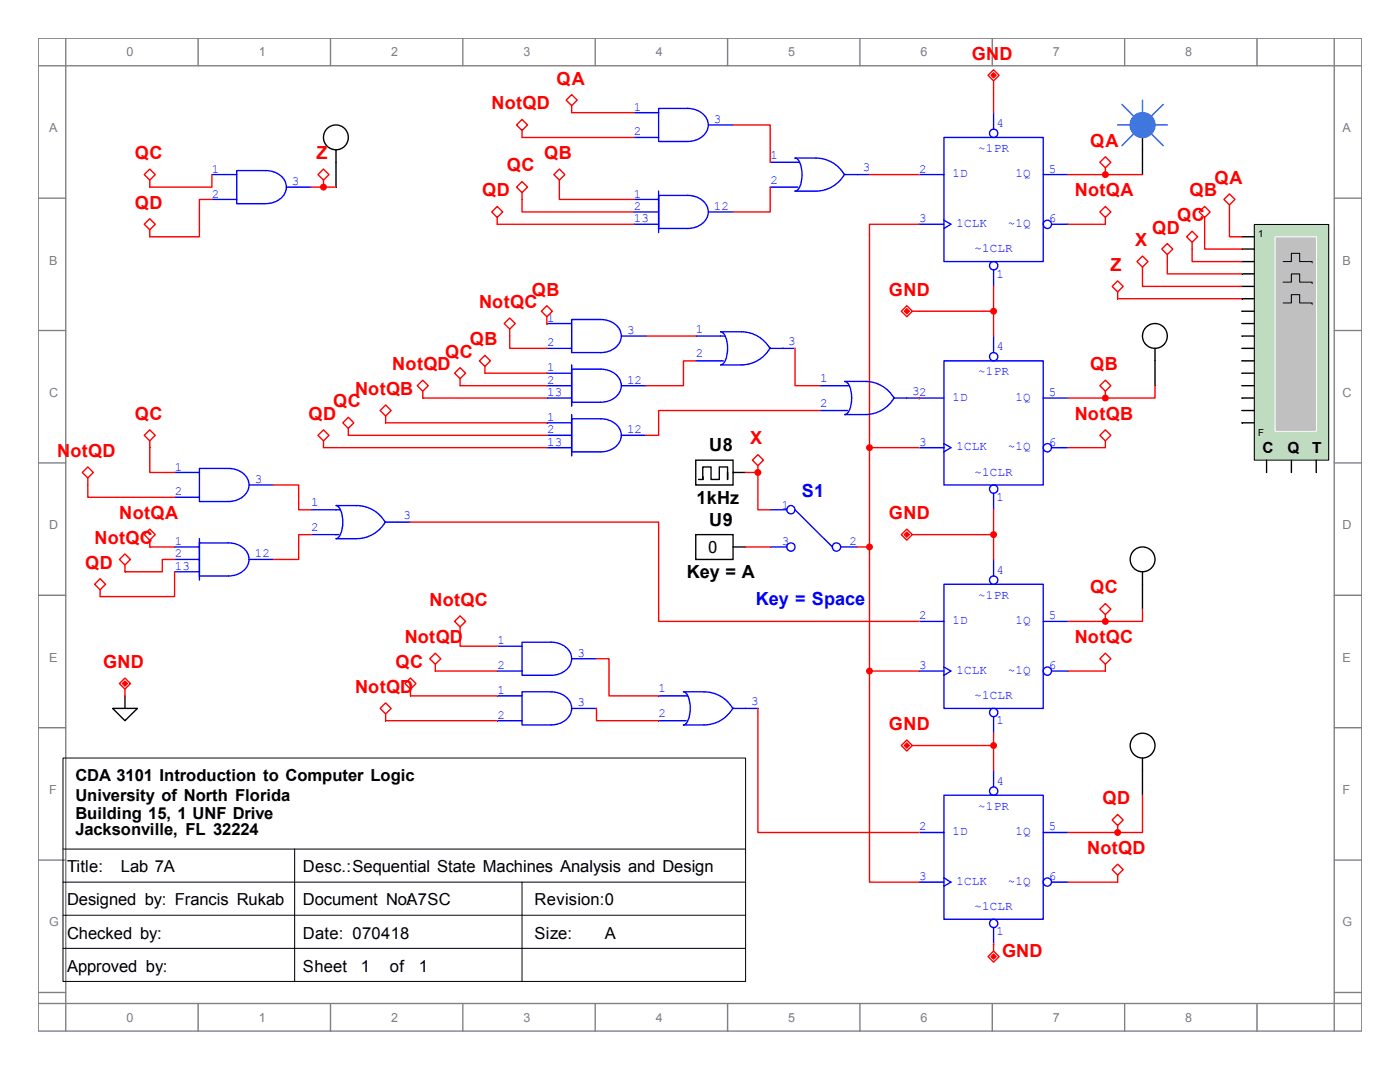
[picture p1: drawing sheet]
<svg xmlns="http://www.w3.org/2000/svg" width="279mm" height="216mm" viewBox="0 0 279 216" stroke-linecap="round" stroke-linejoin="round" font-family="sans-serif">
<g fill="none" stroke="#808080" stroke-width=".28">
<path d="M7.6 7.6h264.2v198.1h-264.2zM7.6 13.1h264.2M13.1 7.6v198.1M39.5 7.6v5.5M66 7.6v5.5M92.4 7.6v5.5M118.8 7.6v5.5M145.2 7.6v5.5M171.6 7.6v5.5M198 7.6v5.5M224.5 7.6v5.5M250.9 7.6v5.5"/>
<path d="M266.3 7.6v198.1M7.6 39.5h5.5M266.3 39.5h5.5M7.6 66h5.5M266.3 66h5.5M7.6 92.4h5.5M266.3 92.4h5.5M7.6 118.8h5.5M266.3 118.8h5.5M7.6 145.2h5.5M266.3 145.2h5.5M7.6 171.6h5.5"/>
<path d="M266.3 171.6h5.5M7.6 198h5.5M266.3 198h5.5M7.6 200.2h264.2M39.5 200.2v5.5M66 200.2v5.5M92.4 200.2v5.5M118.8 200.2v5.5M145.2 200.2v5.5M171.6 200.2v5.5M198 200.2v5.5M224.5 200.2v5.5"/>
<path d="M250.9 200.2v5.5"/>
</g>
<path d="M12.6 151.3h136.2v44.5h-136.2zM12.6 169.4h136.2M12.6 176h136.2M58.8 169.4v26.4M104.2 176v19.8M12.6 182.6h136.2M12.6 189.2h136.2" fill="none" stroke="#000" stroke-width=".2"/>
<path d="M131.4 21.6h5.8a3.8 3.8 0 0 1 4.2 3.3 3.8 3.8 0 0 1-4.2 3.3h-5.8z" fill="none" stroke="#00f" stroke-width=".28"/>
<path d="M126.5 22.5h4.9" fill="none" stroke="#00f" stroke-width=".28"/>
<path d="M126.5 27.4h4.9" fill="none" stroke="#00f" stroke-width=".28"/>
<path d="M141.4 24.9h4.9M188.4 158.7h19.8v24.7h-19.8z" fill="none" stroke="#00f" stroke-width=".28"/>
<path d="M183.4 166.1h5" fill="none" stroke="#00f" stroke-width=".28"/>
<path d="M208.2 166.1h4.9" fill="none" stroke="#00f" stroke-width=".28"/>
<g fill="none" stroke="#00f" stroke-width=".28">
<path d="M209.8 176h3.3"/>
<circle cx="209" cy="176" r=".82"/>
</g>
<g fill="none" stroke="#00f" stroke-width=".28">
<path d="M198.3 185.1v3.3"/>
<circle cx="198.3" cy="184.3" r=".83"/>
</g>
<path d="M183.4 176h5M188.4 175.2l1.4 .8-1.4 .8" fill="none" stroke="#00f" stroke-width=".28"/>
<g fill="none" stroke="#00f" stroke-width=".28">
<path d="M188.4 116.6h19.8v24.8h-19.8zM198.3 153.7v3.3"/>
<circle cx="198.3" cy="157.8" r=".83"/>
</g>
<path d="M183.4 124h5" fill="none" stroke="#00f" stroke-width=".28"/>
<path d="M208.2 124h4.9" fill="none" stroke="#00f" stroke-width=".28"/>
<g fill="none" stroke="#00f" stroke-width=".28">
<path d="M209.8 133.9h3.3"/>
<circle cx="209" cy="133.9" r=".82"/>
</g>
<g fill="none" stroke="#00f" stroke-width=".28">
<path d="M198.3 143v3.3"/>
<circle cx="198.3" cy="142.2" r=".83"/>
</g>
<path d="M183.4 133.9h5M188.4 133.1l1.4 .8-1.4 .8" fill="none" stroke="#00f" stroke-width=".28"/>
<g fill="none" stroke="#00f" stroke-width=".28">
<path d="M188.4 72h19.8v24.8h-19.8zM198.3 111.6v3.3"/>
<circle cx="198.3" cy="115.8" r=".83"/>
</g>
<path d="M183.4 79.4h5" fill="none" stroke="#00f" stroke-width=".28"/>
<path d="M208.2 79.4h4.9" fill="none" stroke="#00f" stroke-width=".28"/>
<g fill="none" stroke="#00f" stroke-width=".28">
<path d="M209.8 89.3h3.3"/>
<circle cx="209" cy="89.3" r=".82"/>
</g>
<g fill="none" stroke="#00f" stroke-width=".28">
<path d="M198.3 98.4v3.3"/>
<circle cx="198.3" cy="97.6" r=".83"/>
</g>
<path d="M183.4 89.3h5M188.4 88.5l1.4 .8-1.4 .9" fill="none" stroke="#00f" stroke-width=".28"/>
<g fill="none" stroke="#00f" stroke-width=".28">
<path d="M188.4 27.4h19.8v24.8h-19.8zM198.3 67.1v3.3"/>
<circle cx="198.3" cy="71.2" r=".83"/>
</g>
<path d="M183.4 34.8h5" fill="none" stroke="#00f" stroke-width=".28"/>
<path d="M208.2 34.8h4.9" fill="none" stroke="#00f" stroke-width=".28"/>
<g fill="none" stroke="#00f" stroke-width=".28">
<path d="M209.8 44.7h3.3"/>
<circle cx="209" cy="44.8" r=".82"/>
</g>
<g fill="none" stroke="#00f" stroke-width=".28">
<path d="M198.3 53.8v3.3"/>
<circle cx="198.3" cy="53" r=".83"/>
</g>
<path d="M183.4 44.7h5M188.4 43.9l1.4 .8-1.4 .9" fill="none" stroke="#00f" stroke-width=".28"/>
<g fill="none" stroke="#00f" stroke-width=".28">
<path d="M131.4 39h5.8a3.8 3.8 0 0 1 4.2 3.3 3.8 3.8 0 0 1-4.2 3.3h-5.8zM131.4 38.1v8.3M198.3 22.5v3.3"/>
<circle cx="198.3" cy="26.6" r=".83"/>
</g>
<path d="M126.5 39.8h4.9" fill="none" stroke="#00f" stroke-width=".28"/>
<path d="M126.5 42.3h4.9" fill="none" stroke="#00f" stroke-width=".28"/>
<path d="M126.5 44.7h4.9" fill="none" stroke="#00f" stroke-width=".28"/>
<path d="M158.7 32.4h.8M158.7 37.3h.5M168.6 34.7a6.6 6.6 0 0 1-5.8 3.4h-4.1a2.51 2.51 0 0 0 1.3-2.5l.1-.8a4 4 0 0 0-1.1-3.2l-.3-.1h4.1a6.6 6.6 0 0 1 5.7 3.4M168.6 34.8h2.5M141.4 42.3h4.9" fill="none" stroke="#00f" stroke-width=".28"/>
<path d="M153.7 32.4h5" fill="none" stroke="#00f" stroke-width=".28"/>
<path d="M153.7 37.3h5" fill="none" stroke="#00f" stroke-width=".28"/>
<path d="M171.1 34.8h2.4" fill="none" stroke="#00f" stroke-width=".28"/>
<path d="M228 27.4v2.5" fill="none" stroke="#000" stroke-width=".28"/>
<path d="M228 20v2.5M223.1 24.9h2.5M223.9 20.8l2.5 2.5M226.4 26.6l-2.5 2.5M229.7 26.6l2.5 2.5M230.5 24.9h2.5M232.2 20.8l-2.5 2.5" fill="none" stroke="#0080ff" stroke-width=".28"/>
<circle cx="228" cy="24.9" r="2.48" fill="#0080ff"/>
<circle cx="228" cy="24.9" r="2.48" fill="none" stroke="#0080ff" stroke-width=".28"/>
<g fill="none" stroke="#000" stroke-width=".28">
<path d="M228 29.9v4.9M230.5 69.5v7.5M228 114.1v7.4M228 151.3v7.4"/>
<circle cx="230.5" cy="67" r="2.48"/>
<circle cx="228" cy="111.6" r="2.48"/>
<circle cx="228" cy="148.8" r="2.48"/>
</g>
<circle cx="220.6" cy="34.8" r=".55" fill="#f00"/>
<g fill="none" stroke="#f00" stroke-width=".28">
<path d="M213.1 34.8h14.9M219.5 32.4l1.1-1.1 1.1 1.1-1.1 1.1z"/>
<circle cx="220.6" cy="34.8" r=".55"/>
</g>
<path d="M220.6 34.8h.1M220.6 33.5v1.3" fill="none" stroke="#f00" stroke-width=".28"/>
<circle cx="220.6" cy="79.4" r=".55" fill="#f00"/>
<g fill="none" stroke="#f00" stroke-width=".28">
<path d="M219.5 77l1.1-1.1 1.1 1.1-1.1 1.1zM230.5 77v2.4h-17.4"/>
<circle cx="220.6" cy="79.4" r=".55"/>
</g>
<path d="M220.6 79.4h.1M220.6 78.1v1.3" fill="none" stroke="#f00" stroke-width=".28"/>
<circle cx="220.6" cy="124" r=".55" fill="#f00"/>
<g fill="none" stroke="#f00" stroke-width=".28">
<path d="M219.5 121.5l1.1-1.1 1.1 1.1-1.1 1.1zM228 121.5v2.5h-14.9"/>
<circle cx="220.6" cy="124" r=".55"/>
</g>
<path d="M220.6 124h.1M220.6 122.6v1.4" fill="none" stroke="#f00" stroke-width=".28"/>
<circle cx="223.1" cy="166.1" r=".55" fill="#f00"/>
<g fill="none" stroke="#f00" stroke-width=".28">
<path d="M228 158.7v7.4h-14.9M222 163.6l1.1-1.1 1.1 1.1-1.1 1.1z"/>
<circle cx="223.1" cy="166.1" r=".55"/>
</g>
<path d="M23.8 136.4l1.1-1.1 1.1 1.1-1.1 1.1zM223.1 166.1h.1M223.1 164.7v1.4" fill="none" stroke="#f00" stroke-width=".28"/>
<path d="M24.9 138.9v2.5M22.5 141.4h4.9l-2.5 2.4z" fill="none" stroke="#000" stroke-width=".28"/>
<path d="M24.4 136.4l.5-.6 .6 .6-.6 .5z" fill-rule="evenodd" fill="#f00"/>
<path d="M24.4 136.4l.5-.6 .6 .6-.6 .5z" fill="none" stroke="#f00" stroke-width=".2"/>
<path d="M24.9 138.9h.1M24.9 137.5v1.4M181 147.7l1.1 1.1-1.1 1.1-1.1-1.1z" fill="none" stroke="#f00" stroke-width=".28"/>
<path d="M181 148.2l.5 .6-.5 .5-.6-.5z" fill-rule="evenodd" fill="#f00"/>
<path d="M181 148.2l.5 .6-.5 .5-.6-.5z" fill="none" stroke="#f00" stroke-width=".2"/>
<path d="M181 105.6l1.1 1.1-1.1 1.1-1.1-1.1zM182.1 148.8h1.3" fill="none" stroke="#f00" stroke-width=".28"/>
<path d="M181 106.1l.5 .6-.5 .5-.6-.5z" fill-rule="evenodd" fill="#f00"/>
<path d="M181 106.1l.5 .6-.5 .5-.6-.5z" fill="none" stroke="#f00" stroke-width=".2"/>
<path d="M182.1 106.7h1.3M197.2 190.9l1.1-1.1 1.1 1.1-1.1 1.1z" fill="none" stroke="#f00" stroke-width=".28"/>
<path d="M197.7 190.9l.6-.6 .5 .6-.5 .5z" fill-rule="evenodd" fill="#f00"/>
<path d="M197.7 190.9l.6-.6 .5 .6-.5 .5z" fill="none" stroke="#f00" stroke-width=".2"/>
<path d="M181 61l1.1 1.1-1.1 1.1-1.1-1.1zM198.3 188.4h.1M198.3 188.4v1.4" fill="none" stroke="#f00" stroke-width=".28"/>
<path d="M180.4 62.1l.6-.5 .5 .5-.5 .6z" fill-rule="evenodd" fill="#f00"/>
<path d="M180.4 62.1l.6-.5 .5 .5-.5 .6z" fill="none" stroke="#f00" stroke-width=".2"/>
<path d="M182.1 62.1h1.3" fill="none" stroke="#f00" stroke-width=".28"/>
<circle cx="198.3" cy="148.8" r=".55" fill="#f00"/>
<g fill="none" stroke="#f00" stroke-width=".28">
<path d="M183.4 148.8h14.9M198.3 146.3v7.4"/>
<circle cx="198.3" cy="148.8" r=".55"/>
</g>
<circle cx="198.3" cy="106.7" r=".55" fill="#f00"/>
<g fill="none" stroke="#f00" stroke-width=".28">
<path d="M183.4 106.7h14.9M198.3 101.7v9.9"/>
<circle cx="198.3" cy="106.7" r=".55"/>
</g>
<circle cx="198.3" cy="62.1" r=".55" fill="#f00"/>
<g fill="none" stroke="#f00" stroke-width=".28">
<path d="M197.2 15l1.1-1.1 1.1 1.1-1.1 1.1zM198.3 57.1v10M183.4 62.1h14.9"/>
<circle cx="198.3" cy="62.1" r=".55"/>
</g>
<path d="M197.7 15l.6-.5 .5 .5-.5 .6z" fill-rule="evenodd" fill="#f00"/>
<path d="M197.7 15l.6-.5 .5 .5-.5 .6z" fill="none" stroke="#f00" stroke-width=".2"/>
<path d="M198.3 16.1v6.4M219.5 42.3l1.1-1.1 1.1 1.1-1.1 1.1z" fill="none" stroke="#f00" stroke-width=".28"/>
<path d="M220.6 43.4v1.3h-7.5M219.5 86.9l1.1-1.1 1.1 1.1-1.1 1.1z" fill="none" stroke="#f00" stroke-width=".28"/>
<path d="M220.6 88v1.3h-7.5M219.5 131.4l1.1-1.1 1.1 1.1-1.1 1.1z" fill="none" stroke="#f00" stroke-width=".28"/>
<path d="M220.6 132.5v1.4h-7.5M222 173.5l1.1-1.1 1.1 1.1-1.1 1.1z" fill="none" stroke="#f00" stroke-width=".28"/>
<path d="M113 20l1.1-1.1 1.1 1.1-1.1 1.1zM146.3 24.9h7.4v7.5M153.7 37.3v5h-7.4M173.5 34.8h9.9M223.1 174.6v1.4h-10" fill="none" stroke="#f00" stroke-width=".28"/>
<path d="M103.1 24.9l1.1-1.1 1.1 1.1-1.1 1.1zM114.1 21.1v1.4h12.4" fill="none" stroke="#f00" stroke-width=".28"/>
<path d="M104.2 26v1.4h22.3M110.5 34.8l1.1-1.1 1.1 1.1-1.1 1.1z" fill="none" stroke="#f00" stroke-width=".28"/>
<path d="M103.1 37.3l1.1-1.1 1.1 1.1-1.1 1.1zM111.6 35.9v3.9h14.9" fill="none" stroke="#f00" stroke-width=".28"/>
<path d="M104.2 38.4v3.9h22.3M98.1 42.3l1.1-1.1 1.1 1.1-1.1 1.1z" fill="none" stroke="#f00" stroke-width=".28"/>
<path d="M99.2 43.4v1.3h27.3" fill="none" stroke="#f00" stroke-width=".28"/>
<path d="M138.9 91.8h7.4v5h-7.4zM139.4 95.7h.9M145.2 94.3v1.4v-2.5h-1.6v2.5h-1.7v-2.5h-1.6v2.5v-.6M146.3 94.3h2.5" fill="none" stroke="#000" stroke-width=".28"/>
<path d="M158.7 101.7l7.4 7.4" fill="none" stroke="#00f" stroke-width=".28"/>
<g fill="none" stroke="#00f" stroke-width=".28">
<path d="M153.7 109.1h3.3"/>
<circle cx="157.8" cy="109.2" r=".82"/>
</g>
<g fill="none" stroke="#00f" stroke-width=".28">
<path d="M153.7 101.7h3.3"/>
<circle cx="157.8" cy="101.7" r=".82"/>
</g>
<g fill="none" stroke="#00f" stroke-width=".28">
<path d="M167.8 109.1h3.3"/>
<circle cx="166.9" cy="109.2" r=".83"/>
</g>
<path d="M138.9 106.7h7.4v4.9h-7.4zM146.3 109.1h2.5" fill="none" stroke="#000" stroke-width=".28"/>
<path d="M148.8 109.1h4.9" fill="none" stroke="#f00" stroke-width=".28"/>
<circle cx="173.5" cy="89.3" r=".55" fill="#f00"/>
<g fill="none" stroke="#f00" stroke-width=".28">
<path d="M183.4 44.7h-9.9v44.6h9.9"/>
<circle cx="173.5" cy="89.3" r=".55"/>
</g>
<path d="M114.1 63.8h5.8a3.8 3.8 0 0 1 4.1 3.3 3.8 3.8 0 0 1-4.1 3.3h-5.8z" fill="none" stroke="#00f" stroke-width=".28"/>
<path d="M109.1 64.6h5" fill="none" stroke="#00f" stroke-width=".28"/>
<path d="M109.1 69.5h5" fill="none" stroke="#00f" stroke-width=".28"/>
<path d="M124 67.1h4.9M114.1 83.6h5.8a3.8 3.8 0 0 1 4.1 3.3 3.8 3.8 0 0 1-4.1 3.3h-5.8zM114.1 82.7v8.3" fill="none" stroke="#00f" stroke-width=".28"/>
<path d="M109.1 84.4h5" fill="none" stroke="#00f" stroke-width=".28"/>
<path d="M109.1 86.9h5" fill="none" stroke="#00f" stroke-width=".28"/>
<path d="M109.1 89.3h5" fill="none" stroke="#00f" stroke-width=".28"/>
<path d="M143.8 67.1h.9M143.8 72h.6M153.7 69.4a6.6 6.6 0 0 1-5.7 3.4h-4.2a2.51 2.51 0 0 0 1.4-2.5v-.8a4 4 0 0 0-1.1-3.2l-.3-.1h4.2a6.6 6.6 0 0 1 5.7 3.4M153.7 69.5h2.5M124 86.9h4.9" fill="none" stroke="#00f" stroke-width=".28"/>
<path d="M138.9 67.1h4.9" fill="none" stroke="#00f" stroke-width=".28"/>
<path d="M138.9 72h4.9" fill="none" stroke="#00f" stroke-width=".28"/>
<path d="M156.2 69.5h2.5M168.6 77h.8M178.5 79.3a6.6 6.6 0 0 1-5.8 3.4h-4.1a2.51 2.51 0 0 0 1.3-2.5l.1-.8a4 4 0 0 0-1.1-3.2l-.3-.1h4.1a6.6 6.6 0 0 1 5.7 3.4M178.5 79.4h2.5M168.6 81.9h.5" fill="none" stroke="#00f" stroke-width=".28"/>
<path d="M163.6 77h5" fill="none" stroke="#00f" stroke-width=".28"/>
<path d="M163.6 81.9h5" fill="none" stroke="#00f" stroke-width=".28"/>
<path d="M181 79.4h2.4" fill="none" stroke="#00f" stroke-width=".28"/>
<path d="M108 62.1l1.1-1.1 1.1 1.1-1.1 1.1zM128.9 67.1h10M158.7 69.5v7.5h4.9M183.4 79.4h.1M163.6 81.9h-32.2v5h-2.5" fill="none" stroke="#f00" stroke-width=".28"/>
<path d="M100.6 64.6l1.1-1.1 1.1 1.1-1.1 1.1zM109.1 64.6h.1M109.1 63.2v1.4" fill="none" stroke="#f00" stroke-width=".28"/>
<path d="M95.7 72l1.1-1.1 1.1 1.1-1.1 1.1zM101.7 65.7v3.8h7.4" fill="none" stroke="#f00" stroke-width=".28"/>
<path d="M90.7 74.5l1.1-1.1 1.1 1.1-1.1 1.1zM96.8 73.1v1.4" fill="none" stroke="#f00" stroke-width=".28"/>
<path d="M91.8 75.6v1.4" fill="none" stroke="#f00" stroke-width=".28"/>
<path d="M114.1 73.7h5.8a3.8 3.8 0 0 1 4.1 3.3 3.8 3.8 0 0 1-4.1 3.3h-5.8zM114.1 72.8v8.3" fill="none" stroke="#00f" stroke-width=".28"/>
<path d="M109.1 74.5h5" fill="none" stroke="#00f" stroke-width=".28"/>
<path d="M109.1 77h5" fill="none" stroke="#00f" stroke-width=".28"/>
<path d="M109.1 79.4h5" fill="none" stroke="#00f" stroke-width=".28"/>
<path d="M124 77h4.9" fill="none" stroke="#00f" stroke-width=".28"/>
<path d="M83.3 77l1.1-1.1 1.1 1.1-1.1 1.1zM91.8 77h17.3M96.8 74.5h12.3M138.9 72h-2.5v5h-7.5" fill="none" stroke="#f00" stroke-width=".28"/>
<path d="M84.4 78.1v1.3h24.7M75.9 81.9l1.1-1.1 1.1 1.1-1.1 1.1z" fill="none" stroke="#f00" stroke-width=".28"/>
<path d="M68.4 84.4l1.1-1.1 1.1 1.1-1.1 1.1zM77 83v1.4h32.1" fill="none" stroke="#f00" stroke-width=".28"/>
<path d="M64.6 85.8l1.1 1.1-1.1 1.1-1.1-1.1zM69.5 85.5v1.4h39.6" fill="none" stroke="#f00" stroke-width=".28"/>
<path d="M64.6 88v1.3h44.5" fill="none" stroke="#f00" stroke-width=".28"/>
<circle cx="173.5" cy="109.1" r=".55" fill="#f00"/>
<g fill="none" stroke="#f00" stroke-width=".28">
<path d="M173.5 89.3v19.8h-2.4"/>
<circle cx="173.5" cy="109.1" r=".55"/>
</g>
<circle cx="173.5" cy="133.9" r=".55" fill="#f00"/>
<g fill="none" stroke="#f00" stroke-width=".28">
<path d="M173.5 109.1v24.8M173.5 133.9v42.1h9.9M173.5 133.9h9.9"/>
<circle cx="173.5" cy="133.9" r=".55"/>
</g>
<path d="M67.1 101.7h.8M67.1 106.7h.5M77 104.1a6.6 6.6 0 0 1-5.8 3.4h-4.1a2.55 2.55 0 0 0 1.3-2.6v-1.5a2.55 2.55 0 0 0-1.3-2.5h4.1a6.5 6.5 0 0 1 5.7 3.3M77 104.2h2.4" fill="none" stroke="#00f" stroke-width=".28"/>
<path d="M62.1 101.7h5" fill="none" stroke="#00f" stroke-width=".28"/>
<path d="M62.1 106.7h5" fill="none" stroke="#00f" stroke-width=".28"/>
<path d="M39.8 93.5h5.8a3.8 3.8 0 0 1 4.1 3.3 3.8 3.8 0 0 1-4.1 3.3h-5.8zM79.4 104.2h2.5" fill="none" stroke="#00f" stroke-width=".28"/>
<path d="M34.8 94.3h5" fill="none" stroke="#00f" stroke-width=".28"/>
<path d="M34.8 99.2h5" fill="none" stroke="#00f" stroke-width=".28"/>
<path d="M49.7 96.8h5M39.8 108.3h5.8a3.8 3.8 0 0 1 4.1 3.3 3.8 3.8 0 0 1-4.1 3.3h-5.8zM39.8 107.5v8.2" fill="none" stroke="#00f" stroke-width=".28"/>
<path d="M34.8 109.1h5" fill="none" stroke="#00f" stroke-width=".28"/>
<path d="M34.8 111.6h5" fill="none" stroke="#00f" stroke-width=".28"/>
<path d="M34.8 114.1h5" fill="none" stroke="#00f" stroke-width=".28"/>
<path d="M49.7 111.6h5" fill="none" stroke="#00f" stroke-width=".28"/>
<path d="M28.8 86.9l1.1-1.1 1.1 1.1-1.1 1.1zM54.7 96.8h4.9v4.9h2.5M62.1 106.7h-2.5v4.9h-4.9M81.9 104.2h49.5v19.8h52" fill="none" stroke="#f00" stroke-width=".28"/>
<path d="M16.4 94.3l1.1-1.1 1.1 1.1-1.1 1.1zM29.9 88v1.3" fill="none" stroke="#f00" stroke-width=".28"/>
<path d="M17.5 95.4v3.8h17.3M29.9 89.3v5h4.9M28.8 106.7l1.1-1.1 1.1 1.1-1.1 1.1z" fill="none" stroke="#f00" stroke-width=".28"/>
<path d="M23.8 111.6l1.1-1.1 1.1 1.1-1.1 1.1zM29.9 107.8v1.3h4.9" fill="none" stroke="#f00" stroke-width=".28"/>
<path d="M18.9 116.6l1.1-1.1 1.1 1.1-1.1 1.1zM34.8 111.6h-2.4v2.5h-7.5v-1.4" fill="none" stroke="#f00" stroke-width=".28"/>
<path d="M34.8 114.1v4.9h-14.8v-1.3" fill="none" stroke="#f00" stroke-width=".28"/>
<path d="M136.4 138.9h.8M136.4 143.8h.5M146.3 141.2a6.6 6.6 0 0 1-5.8 3.5h-4.1a2.55 2.55 0 0 0 1.3-2.6l.1-.7a4 4 0 0 0-1.1-3.3l-.3-.1h4.1a6.6 6.6 0 0 1 5.7 3.4M146.3 141.4h2.5" fill="none" stroke="#00f" stroke-width=".28"/>
<path d="M131.4 138.9h5" fill="none" stroke="#00f" stroke-width=".28"/>
<path d="M131.4 143.8h5" fill="none" stroke="#00f" stroke-width=".28"/>
<path d="M104.2 128.1h5.8a3.8 3.8 0 0 1 4.1 3.3 3.8 3.8 0 0 1-4.1 3.3h-5.8zM148.8 141.4h2.5" fill="none" stroke="#00f" stroke-width=".28"/>
<path d="M151.3 141.4v24.7h32.1" fill="none" stroke="#f00" stroke-width=".28"/>
<path d="M99.2 128.9h5" fill="none" stroke="#00f" stroke-width=".28"/>
<path d="M99.2 133.9h5" fill="none" stroke="#00f" stroke-width=".28"/>
<path d="M104.2 138h5.8a3.8 3.8 0 0 1 4.1 3.4 3.8 3.8 0 0 1-4.1 3.3h-5.8zM114.1 131.4h4.9" fill="none" stroke="#00f" stroke-width=".28"/>
<path d="M99.2 138.9h5" fill="none" stroke="#00f" stroke-width=".28"/>
<path d="M99.2 143.8h5" fill="none" stroke="#00f" stroke-width=".28"/>
<path d="M114.1 141.4h4.9" fill="none" stroke="#00f" stroke-width=".28"/>
<path d="M90.7 124l1.1-1.1 1.1 1.1-1.1 1.1zM119 131.4h2.5v7.5h9.9M119 141.4v2.4h12.4" fill="none" stroke="#f00" stroke-width=".28"/>
<path d="M85.8 131.4l1.1-1.1 1.1 1.1-1.1 1.1zM91.8 125.1v3.8h7.4" fill="none" stroke="#f00" stroke-width=".28"/>
<path d="M80.8 136.4l1.1-1.1 1.1 1.1-1.1 1.1zM86.9 132.5v1.4h12.3" fill="none" stroke="#f00" stroke-width=".28"/>
<path d="M81.9 137.5v1.4h17.3M75.9 141.4l1.1-1.1 1.1 1.1-1.1 1.1z" fill="none" stroke="#f00" stroke-width=".28"/>
<path d="M28.8 34.8l1.1-1.1 1.1 1.1-1.1 1.1zM77 142.5v1.3h22.2" fill="none" stroke="#f00" stroke-width=".28"/>
<path d="M29.9 35.9v1.4M28.8 44.7l1.1-1.1 1.1 1.1-1.1 1.1z" fill="none" stroke="#f00" stroke-width=".28"/>
<path d="M29.9 45.8v1.4" fill="none" stroke="#f00" stroke-width=".28"/>
<path d="M47.2 34h5.8a3.8 3.8 0 0 1 4.1 3.3 3.8 3.8 0 0 1-4.1 3.3h-5.8z" fill="none" stroke="#00f" stroke-width=".28"/>
<path d="M42.3 34.8h4.9" fill="none" stroke="#00f" stroke-width=".28"/>
<path d="M42.3 39.8h4.9" fill="none" stroke="#00f" stroke-width=".28"/>
<path d="M57.1 37.3h5" fill="none" stroke="#00f" stroke-width=".28"/>
<path d="M42.3 34.8v2.5h-12.4M42.3 39.8h-2.5v7.4h-9.9" fill="none" stroke="#f00" stroke-width=".28"/>
<g fill="none" stroke="#000" stroke-width=".28">
<path d="M67.1 29.9v7.4"/>
<circle cx="67" cy="27.4" r="2.48"/>
</g>
<path d="M250.4 44.8h14.8v47h-14.8z" fill="#c0dcc0"/>
<path d="M250.3 44.8h14.9v47h-14.9z" fill="none" stroke="#000" stroke-width=".2"/>
<path d="M254.5 47.3h8.2v38.8h-8.2z" fill="#c0c0c0"/>
<path d="M254.5 47.2h8.2v38.9h-8.2z" fill="none" stroke="#fff" stroke-width=".2"/>
<path d="M256.1 52.2h1.6v-1.7h1.7v1.7h2.5v.3M256.1 56.3h1.6v-1.6h1.7v1.6h2.5v.3M256.1 60.5h1.6v-1.7h1.7v1.7h2.5v.2" fill="none" stroke="#000" stroke-width=".2"/>
<g fill="none" stroke="#000" stroke-width=".28">
<path d="M247.8 47.2h2.5M247.8 49.7h2.5M247.8 52.2h2.5M247.8 54.7h2.5M247.8 57.1h2.5M247.8 59.6h2.5M247.8 62.1h2.5M247.8 64.6h2.5M247.8 67.1h2.5M247.8 69.5h2.5M247.8 72h2.5M247.8 74.5h2.5"/>
<path d="M247.8 77h2.5M247.8 79.4h2.5M247.8 81.9h2.5M247.8 84.4h2.5M252.8 91.8v2.5M257.7 91.8v2.5M262.7 91.8v2.5"/>
</g>
<circle cx="151.3" cy="94.3" r=".55" fill="#f00"/>
<g fill="none" stroke="#f00" stroke-width=".28">
<path d="M148.8 94.3h2.5v7.4h2.4M150.2 91.8l1.1-1.1 1.1 1.1-1.1 1.1z"/>
<circle cx="151.3" cy="94.3" r=".55"/>
</g>
<path d="M244.3 39.8l1.1-1.1 1.1 1.1-1.1 1.1zM151.3 94.3h.1M151.3 92.9v1.4" fill="none" stroke="#f00" stroke-width=".28"/>
<path d="M239.3 42.3l1.1-1.1 1.1 1.1-1.1 1.1zM245.4 40.9v6.3h2.4" fill="none" stroke="#f00" stroke-width=".28"/>
<path d="M236.8 47.2l1.1-1.1 1.1 1.1-1.1 1.1zM240.4 43.4v1.3" fill="none" stroke="#f00" stroke-width=".28"/>
<path d="M231.9 49.7l1.1-1.1 1.1 1.1-1.1 1.1zM237.9 48.3v1.4" fill="none" stroke="#f00" stroke-width=".28"/>
<path d="M226.9 52.2l1.1-1.1 1.1 1.1-1.1 1.1zM233 50.8v1.4" fill="none" stroke="#f00" stroke-width=".28"/>
<path d="M228 53.3v3.8h19.8M233 52.2v2.5h14.8M237.9 49.7v2.5h9.9M240.4 44.7v5h7.4" fill="none" stroke="#f00" stroke-width=".28"/>
<circle cx="64.6" cy="37.3" r=".55" fill="#f00"/>
<g fill="none" stroke="#f00" stroke-width=".28">
<path d="M62.1 37.3h5M64.6 33.7l1.1 1.1-1.1 1.1-1.1-1.1z"/>
<circle cx="64.6" cy="37.3" r=".55"/>
</g>
<path d="M64.6 37.3h.1M64.6 35.9v1.4M222 57.1l1.1-1.1 1.1 1.1-1.1 1.2z" fill="none" stroke="#f00" stroke-width=".28"/>
<path d="M223.1 58.3v1.3h24.7" fill="none" stroke="#f00" stroke-width=".28"/>
<g font-size="3.6" fill="#f00">
<text x="193.9" y="11.9">GND</text>
<text x="111.1" y="16.9">QA</text>
<text x="98.1" y="21.8">NotQD</text>
<text x="217.6" y="29.3">QA</text>
<text x="26.9" y="31.7">QC</text>
<text x="63.2" y="31.7">Z</text>
<text x="101.2" y="34.2">QC</text>
<text x="108.6" y="31.7">QB</text>
<text x="26.9" y="41.7">QD</text>
<text x="96.2" y="39.2">QD</text>
<text x="214.5" y="39.2">NotQA</text>
<text x="237.4" y="39.2">QB</text>
<text x="242.4" y="36.7">QA</text>
<text x="230" y="46.6">QD</text>
<text x="234.9" y="44.1">QC</text>
<text x="226.5" y="49.1">X</text>
<text x="106.1" y="59">QB</text>
<text x="177.4" y="59">GND</text>
<text x="221.7" y="54">Z</text>
<text x="95.6" y="61.5">NotQC</text>
<text x="88.8" y="71.4">QC</text>
<text x="93.8" y="68.9">QB</text>
<text x="78.3" y="73.8">NotQD</text>
<text x="217.6" y="73.8">QB</text>
<text x="26.9" y="83.7">QC</text>
<text x="61.6" y="83.7">QD</text>
<text x="66.5" y="81.3">QC</text>
<text x="70.9" y="78.8">NotQB</text>
<text x="214.5" y="83.7">NotQB</text>
<text x="149.7" y="88.7">X</text>
<text x="11.4" y="91.2">NotQD</text>
<text x="23.8" y="103.5">NotQA</text>
<text x="177.4" y="103.5">GND</text>
<text x="17" y="113.5">QD</text>
<text x="18.8" y="108.5">NotQC</text>
<text x="217.6" y="118.4">QC</text>
<text x="85.7" y="120.9">NotQC</text>
<text x="80.8" y="128.3">NotQD</text>
<text x="214.5" y="128.3">NotQC</text>
<text x="20.6" y="133.3">GND</text>
<text x="78.9" y="133.3">QC</text>
<text x="70.9" y="138.2">NotQD</text>
<text x="177.4" y="145.7">GND</text>
<text x="220" y="160.5">QD</text>
<text x="217" y="170.4">NotQD</text>
<text x="200" y="191.1">GND</text>
</g>
<g font-size="3.6">
<text x="141.5" y="90.1">U8</text>
<text x="139" y="100.5">1kHz</text>
<text x="141.5" y="104.9">U9</text>
<text x="137.1" y="115.4">Key = A</text>
</g>
<g font-size="3.6" fill="#00f">
<text x="160" y="99.1">S1</text>
<text x="150.8" y="120.6">Key = Space</text>
</g>
<g font-size="3.3">
<text x="141.4" y="110.3">0</text>
<text x="15.1" y="155.9">CDA 3101 Introduction to Computer Logic</text>
<text x="15.1" y="159.8">University of North Florida</text>
<text x="15.1" y="163.3">Building 15, 1 UNF Drive</text>
<text x="15.1" y="166.6">Jacksonville, FL 32224</text>
<text x="13.4" y="174.1">Title:</text>
<text x="24.1" y="174.1">Lab 7A</text>
<text x="60.5" y="174.1">Desc.:Sequential State Machines Analysis and Design</text>
<text x="13.4" y="180.7">Designed by: Francis Rukab</text>
<text x="60.5" y="180.7">Document No:A7SC</text>
<text x="106.7" y="180.7">Revision:0</text>
<text x="13.4" y="187.3">Checked by:</text>
<text x="60.5" y="187.3">Date: 070418</text>
<text x="106.7" y="187.3">Size:</text>
<text x="120.7" y="187.3">A</text>
<text x="13.4" y="193.9">Approved by:</text>
<text x="60.5" y="193.9">Sheet</text>
<text x="72" y="193.9">1</text>
<text x="77.8" y="193.9">of</text>
<text x="83.6" y="193.9">1</text>
</g>
<g font-size="3">
<text x="252" y="90.5">C</text>
<text x="256.9" y="90.5">Q</text>
<text x="261.9" y="90.5">T</text>
</g>
<g font-size="2.5" fill="#808080">
<text x="25.2" y="11.2">0</text>
<text x="51.6" y="11.2">1</text>
<text x="78.1" y="11.2">2</text>
<text x="104.5" y="11.2">3</text>
<text x="130.9" y="11.2">4</text>
<text x="157.3" y="11.2">5</text>
<text x="183.7" y="11.2">6</text>
<text x="210.1" y="11.2">7</text>
<text x="236.6" y="11.2">8</text>
<text x="9.8" y="26.4">A</text>
<text x="267.9" y="26.4">A</text>
<text x="9.8" y="52.8">B</text>
<text x="267.9" y="52.8">B</text>
<text x="9.8" y="79.2">C</text>
<text x="267.9" y="79.2">C</text>
<text x="9.8" y="105.6">D</text>
<text x="267.9" y="105.6">D</text>
<text x="9.8" y="132">E</text>
<text x="267.9" y="132">E</text>
<text x="9.8" y="158.5">F</text>
<text x="267.9" y="158.5">F</text>
<text x="9.8" y="184.9">G</text>
<text x="267.9" y="184.9">G</text>
<text x="25.2" y="203.8">0</text>
<text x="51.6" y="203.8">1</text>
<text x="78.1" y="203.8">2</text>
<text x="104.5" y="203.8">3</text>
<text x="130.9" y="203.8">4</text>
<text x="157.3" y="203.8">5</text>
<text x="183.7" y="203.8">6</text>
<text x="210.1" y="203.8">7</text>
<text x="236.6" y="203.8">8</text>
</g>
<g font-size="2.5" fill="#00f">
<text x="126.5" y="22.1">1</text>
<text x="126.5" y="27">2</text>
<text x="142.5" y="24.6">3</text>
<text x="198.9" y="25.4">4</text>
<text x="42.3" y="34.5">1</text>
<text x="153.8" y="31.7">1</text>
<text x="172.2" y="34.2">3</text>
<text x="183.5" y="34.5">2</text>
<text x="190.1" y="35.4">1D</text>
<text x="195.2" y="30.3">~1PR</text>
<text x="202.7" y="35.4">1Q</text>
<text x="209.3" y="34.5">5</text>
<text x="42.3" y="39.4">2</text>
<text x="58.3" y="36.9">3</text>
<text x="126.5" y="39.4">1</text>
<text x="126.5" y="41.9">2</text>
<text x="142.5" y="41.9">12</text>
<text x="153.8" y="36.7">2</text>
<text x="126.5" y="44.4">13</text>
<text x="183.5" y="44.4">3</text>
<text x="190.9" y="45.3">1CLK</text>
<text x="201.2" y="45.3">~1Q</text>
<text x="209.3" y="44.4">6</text>
<text x="194.5" y="50.3">~1CLR</text>
<text x="198.9" y="55.4">1</text>
<text x="109.2" y="64.2">1</text>
<text x="109.2" y="69.1">2</text>
<text x="125.1" y="66.6">3</text>
<text x="138.9" y="66.4">1</text>
<text x="138.9" y="71.3">2</text>
<text x="157.3" y="68.8">3</text>
<text x="198.9" y="69.9">4</text>
<text x="109.2" y="74.1">1</text>
<text x="109.2" y="76.5">2</text>
<text x="125.1" y="76.5">12</text>
<text x="163.7" y="76.3">1</text>
<text x="195.2" y="74.9">~1PR</text>
<text x="109.2" y="84">1</text>
<text x="109.2" y="79">13</text>
<text x="163.7" y="81.2">2</text>
<text x="182.1" y="78.7">32</text>
<text x="190.1" y="80">1D</text>
<text x="202.7" y="80">1Q</text>
<text x="209.3" y="79">5</text>
<text x="109.2" y="86.4">2</text>
<text x="109.2" y="88.9">13</text>
<text x="125.1" y="86.4">12</text>
<text x="183.5" y="88.9">3</text>
<text x="190.9" y="89.9">1CLK</text>
<text x="201.2" y="89.9">~1Q</text>
<text x="209.3" y="88.9">6</text>
<text x="34.9" y="93.9">1</text>
<text x="194.5" y="94.9">~1CLR</text>
<text x="34.9" y="98.8">2</text>
<text x="50.8" y="96.4">3</text>
<text x="62.1" y="101">1</text>
<text x="156" y="101.6">1</text>
<text x="198.9" y="99.9">1</text>
<text x="62.1" y="106">2</text>
<text x="80.6" y="103.5">3</text>
<text x="34.9" y="108.8">1</text>
<text x="34.9" y="111.2">2</text>
<text x="34.9" y="113.7">13</text>
<text x="50.8" y="111.2">12</text>
<text x="156" y="108.8">3</text>
<text x="169.5" y="108.8">2</text>
<text x="195.2" y="119.5">~1PR</text>
<text x="198.9" y="114.5">4</text>
<text x="183.5" y="123.6">2</text>
<text x="190.1" y="124.5">1D</text>
<text x="202.7" y="124.5">1Q</text>
<text x="209.3" y="123.6">5</text>
<text x="99.3" y="128.6">1</text>
<text x="115.2" y="131">3</text>
<text x="99.3" y="133.5">2</text>
<text x="183.5" y="133.5">3</text>
<text x="190.9" y="134.5">1CLK</text>
<text x="201.2" y="134.5">~1Q</text>
<text x="209.3" y="133.5">6</text>
<text x="99.3" y="138.5">1</text>
<text x="99.3" y="143.4">2</text>
<text x="115.2" y="140.9">3</text>
<text x="131.4" y="138.2">1</text>
<text x="131.4" y="143.1">2</text>
<text x="149.9" y="140.7">3</text>
<text x="194.5" y="139.5">~1CLR</text>
<text x="198.9" y="144.5">1</text>
<text x="195.2" y="161.6">~1PR</text>
<text x="198.9" y="156.6">4</text>
<text x="183.5" y="165.7">2</text>
<text x="190.1" y="166.6">1D</text>
<text x="202.7" y="166.6">1Q</text>
<text x="209.3" y="165.7">5</text>
<text x="183.5" y="175.6">3</text>
<text x="190.9" y="176.5">1CLK</text>
<text x="201.2" y="176.5">~1Q</text>
<text x="209.3" y="175.6">6</text>
<text x="194.5" y="181.6">~1CLR</text>
<text x="198.9" y="186.6">1</text>
</g>
<g font-size="1.9">
<text x="251.1" y="47.3">1</text>
<text x="251.1" y="87">F</text>
</g>
</svg>
